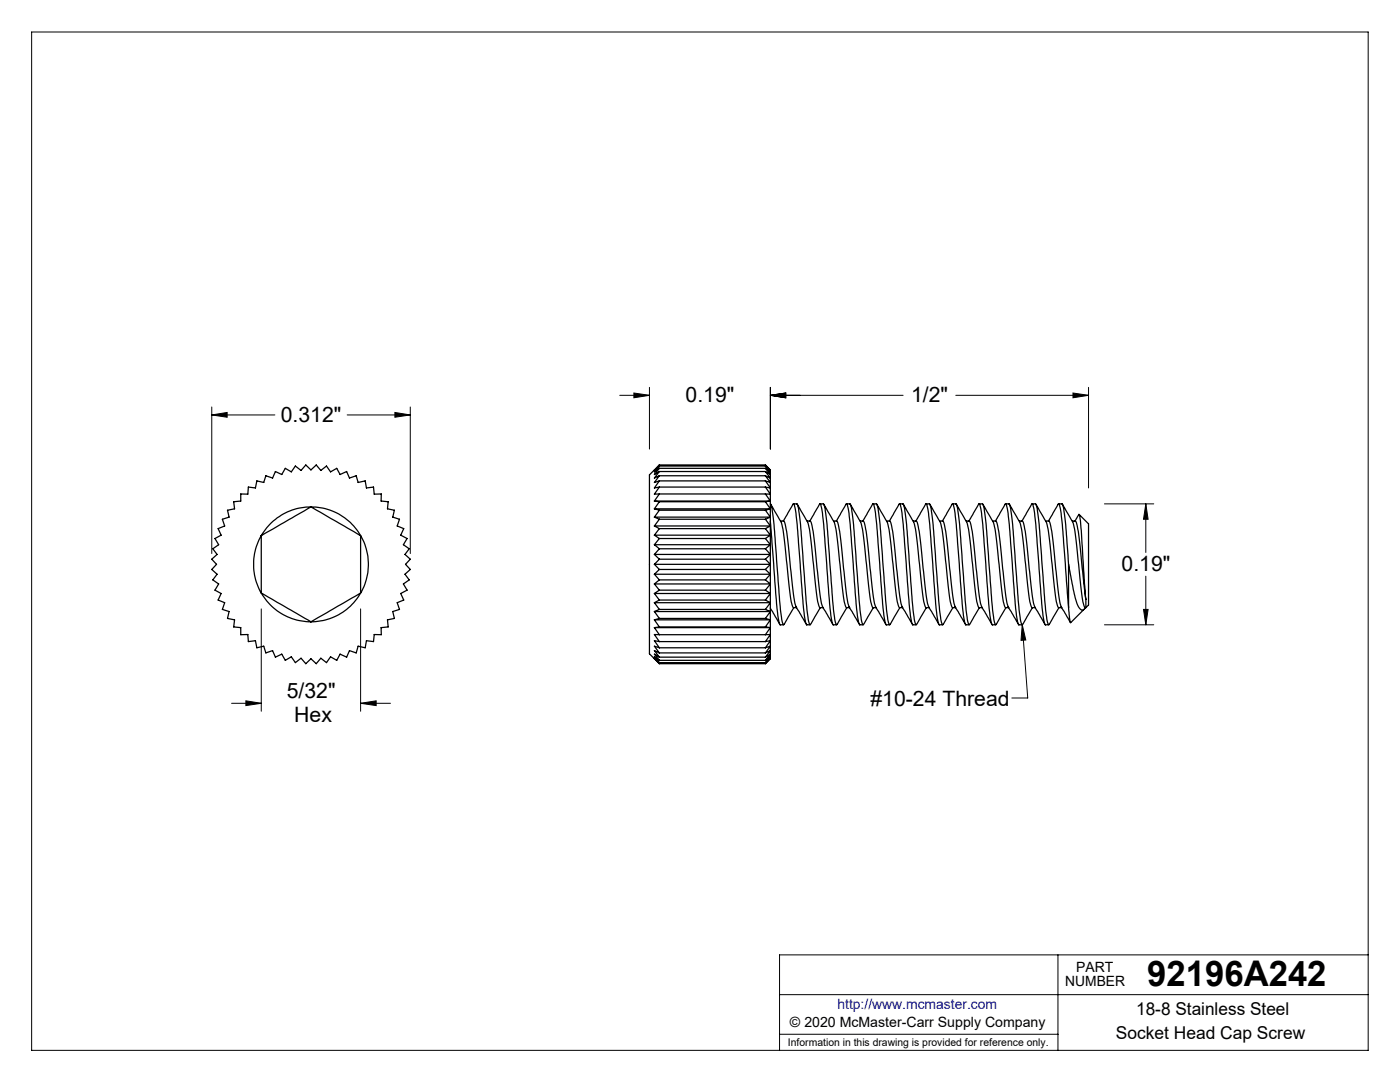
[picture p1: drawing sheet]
<svg xmlns="http://www.w3.org/2000/svg" width="279mm" height="216mm" viewBox="0 0 279 216" stroke-linecap="round" stroke-linejoin="round" font-family="sans-serif">
<g fill="none" stroke="#000" stroke-width=".2">
<path d="M6.3 6.4h266.7v203.2h-266.7zM123.7 78.9h5.9M126.5 78.4l3.1 .5-3.1 .5zM129.6 77.3v12.3M153.7 78.9l3.1-.5v1zM153.7 77.3v12.3M153.7 78.9h26.5M190.7 78.9h26.5M214.1 78.4l3.1 .5-3.1 .5zM217.2 77.3v20.1M42.3 82.8l3-.5v1zM42.3 81.2v29.3"/>
<path d="M42.3 82.8h12.6M69.3 82.8h12.6M78.8 82.3l3.1 .5-3.1 .5zM81.9 81.2v29.3M220.4 100.5h9.9M228.7 100.5l.4 3.1h-.9zM228.7 100.5v9.7M228.7 115v9.7M49.1 139.8l3 .5-3 .5zM52.1 121.5v20.4M72 121.5v20.4M204 124.7l.7 3-.9 .1z"/>
<path d="M204 124.7l1.1 14.6h-3.2M220.4 124.7h9.9M228.2 121.6h.9l-.4 3.1zM46.2 140.3h5.9M72 140.3l3.1-.5v1zM72 140.3h5.9M155.6 198.5h117.4M211.1 190.5v19.1M273 190.5h-117.4v19.1M155.6 206.4h55.5"/>
</g>
<g fill="#000">
<path d="M204 124.7l.7 3-.9 .1z"/>
<path d="M49.1 139.8l3 .5-3 .5zM72 140.3l3.1-.5v1zM42.3 82.8l3-.5v1zM78.8 82.3l3.1 .5-3.1 .5zM228.7 100.5l.4 3.1h-.9zM228.2 121.6h.9l-.4 3.1zM153.7 78.9l3.1-.5v1zM126.5 78.4l3.1 .5-3.1 .5zM214.1 78.4l3.1 .5-3.1 .5zM153.7 78.9l3.1-.5v1z"/>
</g>
<g fill="none" stroke="#000" stroke-width=".25">
<path d="M48 98.6h1.5l.1-1.4 1.4 .2 .3-1.4 1.3 .3 .5-1.4 1.3 .5 .6-1.3 1.2 .6 .7-1.2 1.2 .7 .8-1.2 1.2 .9 .9-1.1 1.1 1 1-1 .9 1.1 1.2-.9 .8 1.2 1.2-.7 .7 1.2 1.3-.6 .5 1.3 1.4-.5 .4 1.4 1.4-.3 .2 1.4 1.4-.2 .2 1.4h1.4v1.4l1.4 .1-.2 1.4 1.4 .3-.3 1.4 1.3 .4-.4 1.4 1.3 .5-.6 1.3 1.2 .7-.7 1.2 1.2 .8-.9 1.1 1.1 1-1 1 1 1-1.1 1 .9 1.1-1.2 .8 .7 1.3-1.2 .6 .6 1.3-1.3 .6 .4 1.3-1.3 .4 .3 1.4-1.4 .3 .2 1.4-1.4 .1v1.4h-1.4l-.2 1.4-1.4-.2-.2 1.5-1.4-.4-.4 1.4-1.4-.5-.5 1.3-1.3-.6-.7 1.3-1.2-.7-.8 1.1-1.2-.9-.9 1.1-1-1-1.1 1-.9-1.1-1.2 .9-.8-1.1-1.2 .7-.7-1.3-1.2 .6-.6-1.3-1.3 .5-.5-1.4-1.3 .4-.3-1.5-1.4 .2-.1-1.4h-1.5v-1.4l-1.4-.1 .2-1.4-1.4-.3 .3-1.4-1.3-.4 .4-1.3-1.3-.6 .6-1.3-1.2-.6 .7-1.3-1.1-.8 .8-1.1-1-1 .9-1-.9-1 1-1-.8-1.1 1.1-.8-.7-1.2 1.2-.7-.6-1.3 1.3-.5-.4-1.4 1.3-.4-.3-1.4 1.4-.3-.2-1.4 1.4-.1zM130.6 100l1 .1M130.6 100h23.1M131.6 92.8l-2 2v35.7l2 1.9M131.6 92.8l-1 1.1 1-.9M131.6 93l-1 1.2 1-.7M131.6 93.5l-1 1.2 1-.6M131.6 94.1l-1 1.3 1-.5M131.6 94.9l-1 1.4 1-.3M131.6 96l-1 1.4 1-.2M131.6 97.2l-1 1.4h1M131.6 98.6l-1 1.4"/>
<path d="M131.6 98.6h21.2M131.6 97.2h21.2M131.6 96h21.2M131.6 94.9h21.2M131.6 94.1h21.2M131.6 93.5h21.2M131.6 93h21.2M131.6 92.8h21.2M152.8 92.8l.9 1.1M152.8 98.6h.9M152.8 98.6l.9 1.4M152.8 97.2l.9 1.4"/>
<path d="M152.8 97.2l.9 .2M152.8 96l.9 .3M152.8 96l.9 1.4M152.8 94.9l.9 1.4M152.8 94.9l.9 .5M152.8 94.1l.9 1.3M152.8 94.1l.9 .6M152.8 93.5l.9 .7M152.8 93.5l.9 1.2M152.8 93l.9 1.2M152.8 93l.9 .9M153.7 100v1.5"/>
<path d="M153.7 98.6v1.4M153.7 97.4v1.2M153.7 96.3v1.1M153.7 95.4v.9M153.7 94.7v.7M153.7 94.2v.5M153.7 93.9v.3M153.7 100l-.9 .1M52.1 118.3a11.4 11.4 0 0 0 10 5.8M52.1 118.3l10 5.8M52.1 106.9v11.4M52.1 106.9a11.5 11.5 0 0 0 0 11.4"/>
<path d="M62.1 101.1a11.3 11.3 0 0 1 9.9 5.8M62.1 101.1l9.9 5.8M62.1 101.1a11.4 11.4 0 0 0-10 5.8M62.1 101.1l-10 5.8M72 118.3a11.4 11.4 0 0 1-9.9 5.8M72 118.3l-9.9 5.8M72 106.9v11.4M72 106.9a11.3 11.3 0 0 1 0 11.4M130.6 110.6h23.1M130.6 110.6l1 1M130.6 112.6h23.1M130.6 112.6l1 1"/>
<path d="M130.6 114.6h23.1M130.6 101.5l1 .3M130.6 103.2l1 .4M130.6 105l1 .5M130.6 106.8l1 .7M130.6 108.7l1 .8M130.6 114.6l1 1.1M130.6 116.5l1 1.3M130.6 118.4l1 1.3M130.6 108.7h23.1M130.6 116.5h23.1M130.6 106.8h23.1"/>
<path d="M130.6 118.4h23.1M130.6 105h23.1M130.6 103.2h23.1M130.6 101.5h23.1M131.6 111.6h21.2M131.6 111.6l-1 1M131.6 113.6h21.2M131.6 113.6l-1 1M131.6 100.1l-1 1.4M131.6 101.8l-1 1.4M131.6 103.6l-1 1.4M131.6 105.5l-1 1.3"/>
<path d="M131.6 107.5l-1 1.2M131.6 109.5l-1 1.1M131.6 115.7l-1 .8M131.6 117.8l-1 .6M131.6 119.7l-1 .6M131.6 109.5h21.2M131.6 115.7h21.2M131.6 107.5h21.2M131.6 117.8h21.2M131.6 105.5h21.2M131.6 119.7h21.2M131.6 103.6h21.2"/>
<path d="M131.6 101.8h21.2M131.6 100.1h21.2M152.8 111.6l.9 1M152.8 113.6l.9 1M152.8 109.5l.9 1.1M152.8 115.7l.9 .8M152.8 107.5l.9 1.2M152.8 117.8l.9 .6M152.8 105.5l.9 1.3M152.8 119.7l.9 .6M152.8 103.6l.9 1.4M152.8 101.8l.9 1.4"/>
<path d="M152.8 100.1l.9 1.4M153.7 100.5l.1 .1a35.8 35.8 0 0 1 1 8.5l.5 6a55.8 55.8 0 0 0 1 9.5l.1 .1 .2-.3 1.8-3.2M153.7 110.6v2M153.7 112.6v2M153.7 108.7v1.9M153.7 114.6v1.9M153.7 106.8v1.9M153.7 116.5v1.9M153.7 105v1.8M153.7 118.4v1.9M153.7 103.2v1.8M153.7 101.5v1.7"/>
<path d="M153.7 104l.9 12a50.2 50.2 0 0 0 1 8.6l.8 .1M153.7 110.6l-.9 1M153.7 112.6l-.9 1M153.7 108.7l-.9 .8M153.7 114.6l-.9 1.1M153.7 106.8l-.9 .7M153.7 116.5l-.9 1.3M153.7 105l-.9 .5M153.7 118.4l-.9 1.3M153.7 103.2l-.9 .4M153.7 101.5l-.9 .3M153.8 100.6l1 1.8a8.4 8.4 0 0 1 1.7 5.3l.5 4.1a67.3 67.3 0 0 0 1.2 9.1l.2 .3h.6"/>
<path d="M155.8 104h.6a10.9 10.9 0 0 1 .9 4.3l.3 3.5a53 53 0 0 0 1.3 9.3l2 3.4M156.3 104l2-3.4h.1a48.8 48.8 0 0 1 1.1 9.3l.4 6.1a50.2 50.2 0 0 0 1 8.6l.8 .1M158.4 100.5l.7 .1a35.8 35.8 0 0 1 1 8.5l.4 6a55.8 55.8 0 0 0 1.1 9.5l.1 .1 .2-.3 1.8-3.2M159.1 100.6l1 1.8a8.4 8.4 0 0 1 1.7 5.3l.4 4.1a67.3 67.3 0 0 0 1.2 9.1l.3 .3h.6M161.1 104h.6a10.9 10.9 0 0 1 .9 4.3l.3 3.5a53 53 0 0 0 1.3 9.3l2 3.4M161.6 104l1.9-3.4h.2a48.8 48.8 0 0 1 1.1 9.3l.4 6.1a50.2 50.2 0 0 0 1 8.6l.8 .1M163.7 100.5l.7 .1a35.8 35.8 0 0 1 1 8.5l.4 6a55.8 55.8 0 0 0 1.1 9.5l.1 .1 .2-.3 1.8-3.2M164.4 100.6l1 1.8a8.4 8.4 0 0 1 1.7 5.3l.4 4.1a67.3 67.3 0 0 0 1.2 9.1l.2 .3h.6M166.4 104h.6a10.9 10.9 0 0 1 .9 4.3l.3 3.5a53 53 0 0 0 1.3 9.3l2 3.4M166.9 104l1.9-3.4h.2a48.8 48.8 0 0 1 1.1 9.3l.4 6.1a50.2 50.2 0 0 0 1 8.6l.8 .1M168.9 100.5l.8 .1a35.8 35.8 0 0 1 1 8.5l.4 6a55.8 55.8 0 0 0 1.1 9.5l.1 .1 .2-.3 1.8-3.2M169.7 100.6l1 1.8a8.4 8.4 0 0 1 1.7 5.3l.4 4.1a67.3 67.3 0 0 0 1.2 9.1l.2 .3h.6"/>
<path d="M171.7 104h.6a10.9 10.9 0 0 1 .8 4.3l.4 3.5a53 53 0 0 0 1.3 9.3l1.9 3.4M172.2 104l1.9-3.4h.2a48.8 48.8 0 0 1 1.1 9.3l.4 6.1a50.2 50.2 0 0 0 1 8.6l.1 .1M174.2 100.5l.7 .1a35.8 35.8 0 0 1 1.1 8.5l.4 6a55.8 55.8 0 0 0 1 9.5l.2 .1 .2-.3 1.8-3.2M175 100.6l1 1.8a8.4 8.4 0 0 1 1.7 5.3l.4 4.1a67.3 67.3 0 0 0 1.2 9.1l.2 .3h.6M177 104h.6a10.9 10.9 0 0 1 .8 4.3l.4 3.5a53 53 0 0 0 1.3 9.3l1.9 3.4M177.5 104l1.9-3.4h.2a48.8 48.8 0 0 1 1.1 9.3l.4 6.1a50.2 50.2 0 0 0 1 8.6l.1 .1M179.5 100.5l.7 .1a35.8 35.8 0 0 1 1.1 8.5l.4 6a55.8 55.8 0 0 0 1 9.5l.1 .1 .3-.3 1.8-3.2M180.3 100.6l1 1.8a8.4 8.4 0 0 1 1.7 5.3l.4 4.1a67.3 67.3 0 0 0 1.2 9.1l.2 .3h.6M182.2 104h.6a10.9 10.9 0 0 1 .9 4.3l.4 3.5a53 53 0 0 0 1.2 9.3l2 3.4M182.8 104l1.9-3.4h.2a48.8 48.8 0 0 1 1 9.3l.5 6.1a50.2 50.2 0 0 0 1 8.6l.1 .1M184.8 100.5l.7 .1a35.8 35.8 0 0 1 1 8.5l.5 6a55.8 55.8 0 0 0 1 9.5l.1 .1 .3-.3 1.8-3.2M185.6 100.6l1 1.8a8.4 8.4 0 0 1 1.7 5.3l.4 4.1a67.3 67.3 0 0 0 1.2 9.1l.2 .3h.6"/>
<path d="M187.5 104h.6a10.9 10.9 0 0 1 .9 4.3l.4 3.5a53 53 0 0 0 1.2 9.3l2 3.4M188.1 104l1.9-3.4h.2a48.8 48.8 0 0 1 1 9.3l.5 6.1a50.2 50.2 0 0 0 1 8.6l.1 .1M190.1 100.5l.7 .1a35.8 35.8 0 0 1 1 8.5l.5 6a55.8 55.8 0 0 0 1 9.5l.1 .1 .3-.3 1.8-3.2M190.9 100.6l1 1.8a8.4 8.4 0 0 1 1.7 5.3l.4 4.1a67.3 67.3 0 0 0 1.2 9.1l.2 .3h.6M192.8 104h.6a10.9 10.9 0 0 1 .9 4.3l.4 3.5a53 53 0 0 0 1.2 9.3l2 3.4M193.4 104l1.9-3.4h.2a48.8 48.8 0 0 1 1 9.3l.5 6.1a50.2 50.2 0 0 0 .9 8.6l.1 .1M195.4 100.5l.7 .1a35.8 35.8 0 0 1 1 8.5l.5 6a55.8 55.8 0 0 0 1 9.5l.1 .1 .3-.3 1.8-3.2M196.1 100.6l1.1 1.8a8.4 8.4 0 0 1 1.7 5.3l.4 4.1a67.3 67.3 0 0 0 1.2 9.1l.2 .3h.6M198.1 104h.6a10.9 10.9 0 0 1 .9 4.3l.4 3.5a53 53 0 0 0 1.2 9.3l2 3.4M198.6 104l2-3.4h.2a48.8 48.8 0 0 1 1 9.3l.4 6.1a50.2 50.2 0 0 0 1 8.6l.8 .1M200.7 100.5l.7 .1a35.8 35.8 0 0 1 1 8.5l.5 6a55.8 55.8 0 0 0 1 9.5l.1 .1 .3-.3 1.8-3.2M201.4 100.6l1.1 1.8a8.4 8.4 0 0 1 1.7 5.3l.4 4.1a67.3 67.3 0 0 0 1.2 9.1l.2 .3h.6"/>
<path d="M203.4 104h.6a10.9 10.9 0 0 1 .9 4.3l.3 3.5a53 53 0 0 0 1.3 9.3l2 3.4M203.9 104l2-3.4h.2a48.8 48.8 0 0 1 1 9.3l.4 6.1a50.2 50.2 0 0 0 1 8.6l.8 .1M206 100.5l.7 .1a35.8 35.8 0 0 1 1 8.5l.5 6a55.8 55.8 0 0 0 1 9.5l.1 .1 .3-.3 1.7-3.2M206.7 100.6l1.1 1.8a8.4 8.4 0 0 1 1.6 5.3l.5 4.1a67.3 67.3 0 0 0 1.2 9.1l.2 .3h.6M208.7 104h.6a10.9 10.9 0 0 1 .9 4.3l.3 3.5a53 53 0 0 0 1.3 9.3l1.8 3M209.2 104l2-3.4h.1a48.8 48.8 0 0 1 1.1 9.3l.9 11.3M211.3 100.5l.7 .1a35.8 35.8 0 0 1 1 8.5l.3 3.5M212 100.6l1 1.8a8.4 8.4 0 0 1 1.7 5.3l.5 4.1a67.3 67.3 0 0 0 1.2 9.1l.1 .3h.2M213.3 112.6l.2 1.5a33 33 0 0 0 1.7 7l.2 .2a.68 .68 0 0 0 .6 .4 .68 .68 0 0 0 .6-.5M213.3 112.6v8.6M214 104h.6a10.9 10.9 0 0 1 .9 4.3l1.2 11.3M214.5 104l.8-1.4a62.2 62.2 0 0 1 .9 9.6l.5 7.4"/>
<path d="M215.4 102.7l1.8 1.8v16.2l-.5 .5M216.7 119.6v1.6M130.6 120.3l1 1.3M130.6 122l1 1.4M130.6 123.7l1 1.4M130.6 125.2l1 1.4M130.6 120.3h23.1M130.6 122h23.1M130.6 123.7h23.1M130.6 125.2h23.1M131.6 121.6l-1 .4M131.6 123.4l-1 .3"/>
<path d="M131.6 125.1l-1 .1M131.6 126.6h-1l1 1.4M131.6 128l-1-.2 1 1.5M131.6 129.3l-1-.4 1 1.4M131.6 130.3l-1-.5 1 1.3M131.6 131.1l-1-.6 1 1.3M131.6 131.8l-1-.7 1 1.1M131.6 132.2l-1-.9 1 1.1M131.6 121.6h21.2M131.6 123.4h21.2M131.6 125.1h21.2M131.6 126.6h21.2"/>
<path d="M131.6 128h21.2M131.6 129.3h21.2M131.6 130.3h21.2M131.6 131.1h21.2M131.6 131.8h21.2M131.6 132.2h21.2M131.6 132.4h21.2M152.8 121.6l.9 .4M152.8 123.4l.9 .3M152.8 125.1l.9 .1M153.7 121.3l1.9 3.2M153.7 120.3v1.7"/>
<path d="M153.7 122v1.7M153.7 123.7v1.5M153.7 125.2v1.4M153.7 126.6v1.2M153.7 127.8v1.1M153.7 128.9v.9M153.7 129.8v.7M153.7 130.5v.6M153.7 131.1v.2M153.7 131.3l-.9 1.1M153.7 120.3l-.9 1.3M153.7 122l-.9 1.4"/>
<path d="M153.7 123.7l-.9 1.4M153.7 125.2l-.9 1.4M153.7 126.6h-.9M153.7 126.6l-.9 1.4M153.7 127.8l-.9 .2M153.7 127.8l-.9 1.5M153.7 128.9l-.9 .4M153.7 128.9l-.9 1.4M153.7 129.8l-.9 .5M153.7 129.8l-.9 1.3M153.7 130.5l-.9 .6M153.7 130.5l-.9 1.3"/>
<path d="M153.7 131.1l-.9 .7M153.7 131.1l-.9 1.1M153.7 131.3l-.9 .9M155.7 124.6v.1M161 124.6v.1M166.3 124.6v.1M171.6 124.6v.1M176.8 124.6v.1M176.9 124.7h.7M182.1 124.6v.1M182.2 124.7h.6M187.4 124.6v.1"/>
<path d="M187.5 124.7h.6M192.7 124.6v.1M192.8 124.7h.6M198 124.6v.1M198 124.7h.7M203.3 124.6v.1M208.6 124.6v.1M213.3 121.2l.3 3 2.8-2.7"/>
</g>
<text font-size="7.1" x="229" y="196.8">92196A242</text>
<g font-size="4.2">
<text x="136.8" y="80.3">0.19&quot;</text>
<text x="181.8" y="80.3">1/2&quot;</text>
<text x="56" y="84.2">0.312&quot;</text>
<text x="223.8" y="114">0.19&quot;</text>
<text x="57.2" y="139.4">5/32&quot;</text>
<text x="173.7" y="140.8">#10-24 Thread</text>
<text x="58.7" y="144.1">Hex</text>
</g>
<g font-size="3.5">
<text x="226.7" y="202.6">18-8 Stainless Steel</text>
<text x="222.7" y="207.3">Socket Head Cap Screw</text>
</g>
<g font-size="2.8">
<text x="212.6" y="196.8">NUMBER</text>
<text x="214.8" y="194">PART</text>
<text x="157.7" y="205">© 2020 McMaster-Carr Supply Company</text>
</g>
<text font-size="2.8" fill="#00f" x="167.1" y="201.4">http://www.mcmaster.com</text>
<text font-size="2.1" x="157.3" y="208.6">Information in this drawing is provided for reference only.</text>
</svg>
